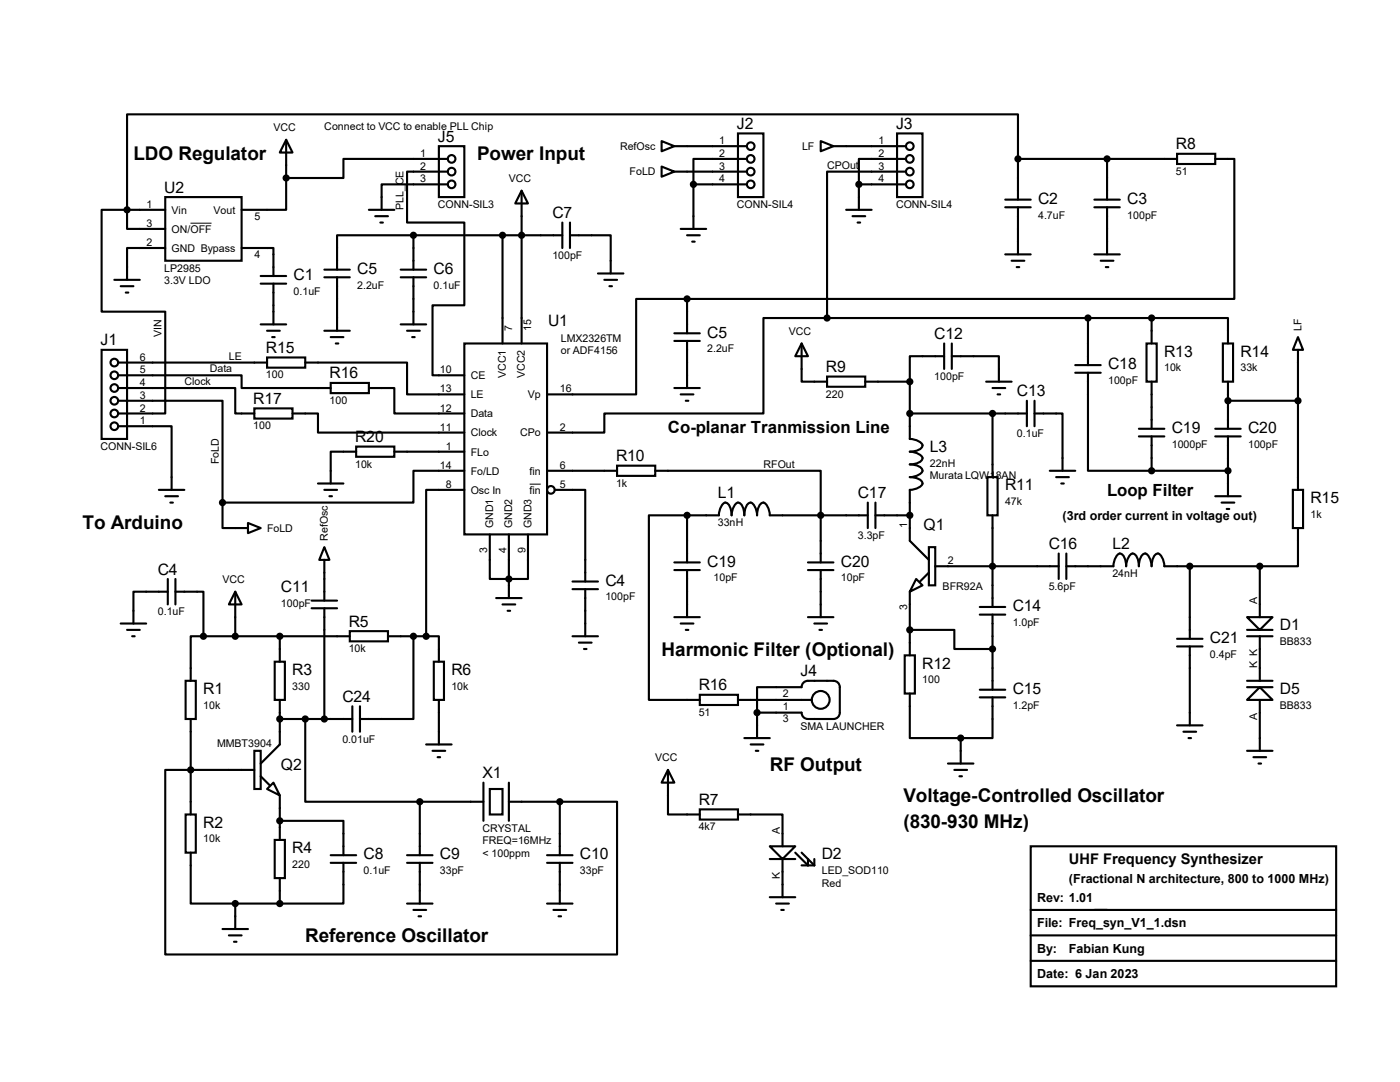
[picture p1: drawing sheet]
<svg xmlns="http://www.w3.org/2000/svg" width="279mm" height="216mm" viewBox="0 0 279 216" stroke-linecap="round" stroke-linejoin="round" font-family="sans-serif">
<g fill="none" stroke="#000" stroke-width=".42">
<path d="M33 39.3h15.2v12.7h-15.2zM57.1 27.9l1.3 2.5h-2.6zM57.1 35.5v6.4h-8.9M57.1 27.9v7.6M87.6 29.2h5.1v10.1h-5.1zM89.4 34.2h-8.2v10.2h11.5v16.5h-6.4v14h6.4M89.4 36.8h-13.2v5.1M89.4 31.7h-20.9v3.8h-11.4M104.1 38.1l1.3 2.5h-2.6zM104.1 38.1v30.4M132 28.2l2.6 1-2.6 1zM132 33.2l2.6 1-2.6 1.1z"/>
<path d="M134.6 29.2h14.5M134.6 34.2h14.5M138.4 36.8v8.9M138.4 36.8h10.7M147.3 26.6h5.1v12.7h-5.1zM149.1 31.7h-10.7v5.1M163.8 28.2l2.5 1-2.5 1zM166.3 29.2h14.5M171.4 36.8h9.4M171.4 36.8v5.1M179 26.6h5.1v12.7h-5.1zM180.8 34.2h-15.7v29.3"/>
<path d="M180.8 31.7h-9.4v5.1M200.6 39.8h5.1M203.2 31.7v-8.9h-177.8v19.1M203.2 31.7h31.7M203.2 31.7v8.1M218.4 39.8h5.1M220.9 31.7v8.1M234.9 30.7h7.6v2h-7.6zM242.5 31.7h3.8v27.9h-109.2M22.8 55.8h5.1M24.1 57.1h2.5M25.1 58.4h.5"/>
<path d="M25.4 41.9v3.8h7.6M25.4 41.9h-5.1v20.3h12.7v20.3h-9.4M25.4 41.9h7.6M33 49.5h-7.6v6.3M48.2 49.5h6.4v5.6M52 56.6h5.1M52 55.1h5.1M54.6 56.6v8.1M64.7 55.3h5.1M64.7 53.8h5.1M67.3 55.3v10.7M73.6 41.9h5.1"/>
<path d="M74.9 43.1h2.5M75.9 44.4h.5M80 55.3h5M80 53.8h5M82.5 46.9h-15.2v6.9M82.5 46.9v6.9M82.5 55.3v9.4M82.5 46.9h29.7M100.3 46.9v21.6M112.2 44.4v5.1M113.7 46.9h8.2v7.7M113.7 44.4v5.1"/>
<path d="M119.3 54.6h5.1M120.6 55.8h2.5M121.6 57.1h.5M135.8 45.7h5.1M137.1 59.6h-10.1v19.1h-17.8M137.1 46.9h2.6M137.1 59.6v6.9M138.1 48.2h.5M168.9 41.9h5M170.1 43.1h2.6M171.2 44.4h.5M200.6 41.4h5.1"/>
<path d="M200.6 50.8h5.1M201.9 52h2.5M202.9 53.3h.5M203.2 41.4v9.4M218.4 41.4h5.1M218.4 50.8h5.1M219.7 52h2.5M220.7 53.3h.5M220.9 41.4v9.4M20.3 69.8h5.1v17.8h-5.1zM23.6 74.9h24.6v2.5h17.8M23.6 77.4h23.3v5.1h3.9"/>
<path d="M23.6 80h20.8v20.3M23.6 72.3h29.7M52 64.7h5.1M53.3 71.3h7.6v2.1h-7.6zM53.3 66h2.5M54.3 67.3h.5M60.9 72.3h20.3v6.4h11.5M64.7 66h5.1M66 76.4h7.6v2h-7.6zM66 67.3h2.5M67 68.5h.5M73.6 77.4h5.1v5.1h14"/>
<path d="M80 64.7h5M81.2 66h2.6M82.3 67.3h.5M92.7 68.5h16.5v38.1h-16.5zM134.6 77.4h5.1M134.6 68h5.1M134.6 66.5h5.1M135.8 78.7h2.6M136.9 80h.5M137.1 68v9.4M160 68.5l1.2 2.6h-2.5zM160 68.5v7.7h5.1"/>
<path d="M165.1 75.1h7.6v2.1h-7.6zM165.1 63.5h-12.7v19h-31.8v3.8h-11.4M165.1 63.5h64.7M172.7 76.2h8.9M181.6 76.2v11.4a2.69 2.69 0 0 1 2.5 1.3 2.31 2.31 0 0 1-2.5 1.2 2.69 2.69 0 0 1 2.5 1.3 2.31 2.31 0 0 1-2.5 1.3 2.31 2.31 0 0 1 2.5 1.2 2.69 2.69 0 0 1-2.5 1.3 2.31 2.31 0 0 1 2.5 1.3 2.69 2.69 0 0 1-2.5 1.2v10.2l3.8 3.8M188.4 71.1h-6.8v5.1M188.4 68.5v5.1M189.9 71.1h9.4v5.1M189.9 68.5v5.1M196.8 76.2h5.1M198.1 77.4h2.5M199.1 78.7h.5"/>
<path d="M204.9 80v5M206.5 80v5M214.6 72.9h5.1M214.6 74.4h5.1M217.1 74.4v19.5h12.7M217.1 63.5v9.4M228.8 68.5h2v7.7h-2zM229.8 63.5h15.3v5M229.8 63.5v5M229.8 76.2v9.4M244.1 68.5h2v7.7h-2zM245.1 76.2v9.4"/>
<path d="M245.1 80h13.9M259 67.3l1.1 2.5h-2.1zM259 69.8v27.9M23.6 85h10.6v12.7M31.7 97.7h5.1M33 99h2.5M50.8 81.5h7.6v2h-7.6zM58.4 82.5h5.1v3.8h29.2M63.5 96.5h5M64.7 97.7h2.6M65.7 99h.6M71.1 89.1h7.6v2h-7.6z"/>
<path d="M71.1 90.1h-5.1v6.4M78.7 90.1h14M92.7 97.7h-7.7v29.3M92.7 93.9h-10.2v6.4h-38.1M109.2 93.9h13.9M110.7 97.7h6.1v18.3M123.1 92.9h7.7v2.1h-7.7zM130.8 93.9h33v18.3M181.6 82.5h23.3M197.1 95.2h2v7.6h-2zM198.1 82.5v12.7M206.5 82.5h5.5v11.4"/>
<path d="M209.5 93.9h5.1M210.8 95.2h2.5M211.8 96.5h.5M227.3 85.6h5.1M227.3 87.1h5.1M229.8 87.1v6.8M229.8 93.9h15.3M242.5 99h5.1M242.5 85.6h5.1M242.5 87.1h5.1M245.1 87.1v11.9M258 97.7h2.1v7.7h-2.1z"/>
<path d="M33.5 118.1h-6.9v6.3M33.5 115.5v5.1M34 100.3h.5M35 118.1h5.6v8.9M35 115.5v5.1M44.4 100.3v5.1h5.1M46.9 118.1l1.3 2.5h-2.5zM46.9 118.1v8.9M49.5 104.4l2.5 1-2.5 1zM62.2 119.8h5.1M64.7 109.2l1 2.5h-2zM64.7 111.7v8.1"/>
<path d="M97.7 106.6v8.9h7.7v-8.9M99 119.3h5.1M101.6 106.6v12.7M114.3 116h5M114.3 117.6h5M116.8 117.6v9.4M134.6 113.7h5.1M134.6 112.2h5.1M137.1 102.8h-7.6v36.9h10.2M137.1 102.8h6.4a2.69 2.69 0 0 1 1.2-2.5 2.31 2.31 0 0 1 1.3 2.5 2.69 2.69 0 0 1 1.3-2.5 2.31 2.31 0 0 1 1.2 2.5 2.31 2.31 0 0 1 1.3-2.5 2.69 2.69 0 0 1 1.3 2.5 2.31 2.31 0 0 1 1.3-2.5 2.69 2.69 0 0 1 1.2 2.5h19.6M137.1 102.8v9.4M137.1 113.7v9.4"/>
<path d="M161.2 113.7h5.1M161.2 112.2h5.1M163.8 113.7v9.4M173.2 100.3v5.1M174.7 102.8h6.9M174.7 100.3v5.1M181.6 118.1v12.7M182.8 115.5l1.3 1.3-2.5 1.3zM185.4 109.2h1.2v7.6h-1.2zM185.4 114.3l-1.8 1.7M186.6 113h24.7M198.1 102.8v18.3"/>
<path d="M211.3 110.4v5.1M212.8 113h9.4a2.69 2.69 0 0 1 1.3-2.6 2.31 2.31 0 0 1 1.2 2.6 2.69 2.69 0 0 1 1.3-2.6 2.31 2.31 0 0 1 1.3 2.6 2.31 2.31 0 0 1 1.3-2.6 2.69 2.69 0 0 1 1.2 2.6 2.31 2.31 0 0 1 1.3-2.6 2.69 2.69 0 0 1 1.3 2.6h19M212.8 110.4v5.1M237.4 113v14.5M243.8 100.3h2.5M244.8 101.6h.5M251.4 113v10.1M259 105.4v7.6h-7.6M24.1 124.4h5.1M25.4 125.7h2.5M26.4 127h.5M37 135.8h2.1v7.7h-2.1z"/>
<path d="M40.6 127h-2.5v8.8M40.6 127h29.2M54.8 132h2.1v7.7h-2.1zM55.8 127v5M55.8 139.7v8.8l-3.8 3.9M62.2 121.4h5.1M64.7 121.4v22.1M69.8 125.9h7.6v2.1h-7.6zM77.4 127h7.6M82.5 127v16.5h-10.7M85 127h2.6v5M86.6 132h2v7.7h-2z"/>
<path d="M87.6 139.7v8.8M100.3 120.6h2.5M101.3 121.9h.5M114.3 127h5M115.5 128.2h2.6M116.5 129.5h.6M134.6 123.1h5.1M135.8 124.4h2.6M136.9 125.7h.5M139.7 138.6h7.6v2.1h-7.6zM147.3 139.7h14.7M151.1 137.1h8.9a1.25 1.25 0 0 1 1.2-1.3h4.6a1.44 1.44 0 0 1 1.8 1.8v3.4a2.06 2.06 0 0 1-.5 2.2l-.8 .3h-2.3a8.5 8.5 0 0 1-3.5-.3l-.5-.6v-.4h-8.9z"/>
<path d="M161.2 123.1h5.1M162.5 124.4h2.6M163.5 125.7h.5M180.6 130.8h2v7.6h-2zM181.6 125.7h8.9v3.8h7.6M181.6 138.4v8.9h10.1M195.5 122.6h5.1M195.5 121.1h5.1M195.5 139.1h5.1M195.5 137.6h5.1M198.1 139.1v8.2h-6.4M198.1 122.6v15"/>
<path d="M234.9 129h5.1M234.9 127.5h5.1M237.4 129v15.7M248.9 123.1h5.1l-2.6 2.6zM248.9 127h5.1M248.9 125.7h5.1M248.9 137.1h5.1M248.9 135.8h5.1M251.4 137.1l2.6 2.6h-5.1zM251.4 127v8.8M251.4 139.7v10.1M38.1 143.5v19"/>
<path d="M50.8 149.8h1.2v7.6h-1.2zM50.8 153.6h-17.8v36.9h90.1v-30.5h-11.4M52 154.9l1.8 1.8M53.3 157.4l1.3-1.2 1.2 2.5zM55.8 158.7v8.9M55.8 143.5h14.5M60.9 143.5v16.5h22.9M70.3 140.9v5.1M71.8 140.9v5.1M83.8 160v10.6M83.8 160h12.7M85 148.5h5.1"/>
<path d="M86.3 149.8h2.6M87.3 151.1h.5M96.5 156.2v7.6M97.7 157.4h2.6v5.1h-2.6zM101.6 160h10.1M101.6 156.2v7.6M111.7 160v10.6M133.3 153.6l1.3 2.6h-2.6zM133.3 153.6v8.9h6.4M148.5 147.3h5.1M149.8 148.5h2.6M150.8 149.8h.5"/>
<path d="M151.1 142.2v5.1M189.2 152.4h5.1M190.5 153.6h2.5M191.5 154.9h.5M191.7 147.3v5.1M234.9 144.7h5.1M236.2 146h2.5M237.2 147.3h.5M248.9 149.8h5.1M250.1 151.1h2.6M251.2 152.4h.5M37 162.5h2.1v7.6h-2.1z"/>
<path d="M38.1 170.1v10.2h8.8M54.8 167.6h2.1v7.6h-2.1zM55.8 163.8h12.7v6.8M55.8 175.2v5.1M66 170.6h5.1M66 172.2h5.1M68.5 172.2v8.1h-12.7M81.2 170.6h5.1M81.2 172.2h5.1M83.8 172.2v8.1M109.2 170.6h5.1M109.2 172.2h5.1"/>
<path d="M111.7 172.2v8.1M139.7 161.5h7.6v2h-7.6zM147.3 162.5h8.9v6.4M153.6 168.9h5.1l-2.5 2.5zM153.6 171.4h5.1M153.6 179h5.1M156.2 171.4v7.6M158.7 170.1l2.5 2.6v-1.3M160 170.1l2.5 2.6M160 172.7h2.5M162.5 171.4v1.3M205.7 168.9h61v27.9h-61z"/>
<path d="M44.4 185.4h5.1M45.7 186.6h2.5M46.7 187.9h.5M46.9 180.3v5.1M46.9 180.3h8.9M81.2 180.3h5.1M82.5 181.6h2.5M83.5 182.8h.5M109.2 180.3h5.1M110.4 181.6h2.6M111.5 182.8h.5M154.9 180.3h2.5"/>
<path d="M155.9 181.6h.5M205.7 191.7h61M205.7 186.6h61M205.7 181.6h61"/>
<circle cx="90.1" cy="36.8" r=".76"/>
<circle cx="90.1" cy="34.2" r=".76"/>
<circle cx="90.1" cy="31.7" r=".76"/>
<circle cx="149.8" cy="31.7" r=".76"/>
<circle cx="149.8" cy="36.8" r=".76"/>
<circle cx="149.8" cy="34.2" r=".76"/>
<circle cx="149.8" cy="29.2" r=".76"/>
<circle cx="181.6" cy="34.2" r=".76"/>
<circle cx="181.6" cy="36.8" r=".76"/>
<circle cx="181.6" cy="31.7" r=".76"/>
<circle cx="181.6" cy="29.2" r=".76"/>
<circle cx="22.8" cy="80" r=".76"/>
<circle cx="22.8" cy="74.9" r=".76"/>
<circle cx="22.8" cy="72.3" r=".76"/>
<circle cx="22.8" cy="77.4" r=".76"/>
<circle cx="22.8" cy="85" r=".76"/>
<circle cx="22.8" cy="82.5" r=".76"/>
<circle cx="109.9" cy="97.7" r=".76"/>
<circle cx="163.8" cy="139.7" r="1.78"/>
</g>
<path d="M38 44.5h4.2M105.7 96.6h2.2" fill="none" stroke="#000" stroke-width=".2"/>
<g fill="#000" stroke="#000" stroke-width=".42">
<circle cx="57.1" cy="35.5" r=".51"/>
<circle cx="138.4" cy="36.8" r=".51"/>
<circle cx="171.4" cy="36.8" r=".51"/>
<circle cx="203.2" cy="31.7" r=".51"/>
<circle cx="220.9" cy="31.7" r=".51"/>
<circle cx="25.4" cy="41.9" r=".51"/>
<circle cx="82.5" cy="46.9" r=".51"/>
<circle cx="100.3" cy="46.9" r=".51"/>
<circle cx="104.1" cy="46.9" r=".51"/>
<circle cx="137.1" cy="59.6" r=".51"/>
<circle cx="165.1" cy="63.5" r=".51"/>
<circle cx="181.6" cy="76.2" r=".51"/>
<circle cx="217.1" cy="63.5" r=".51"/>
<circle cx="229.8" cy="63.5" r=".51"/>
<circle cx="245.1" cy="80" r=".51"/>
<circle cx="259" cy="80" r=".51"/>
<circle cx="181.6" cy="82.5" r=".51"/>
<circle cx="198.1" cy="82.5" r=".51"/>
<circle cx="229.8" cy="93.9" r=".51"/>
<circle cx="245.1" cy="93.9" r=".51"/>
<circle cx="44.4" cy="100.3" r=".51"/>
<circle cx="101.6" cy="115.5" r=".51"/>
<circle cx="137.1" cy="102.8" r=".51"/>
<circle cx="163.8" cy="102.8" r=".51"/>
<circle cx="181.6" cy="102.8" r=".51"/>
<circle cx="198.1" cy="113" r=".51"/>
<circle cx="237.4" cy="113" r=".51"/>
<circle cx="251.4" cy="113" r=".51"/>
<circle cx="40.6" cy="127" r=".51"/>
<circle cx="46.9" cy="127" r=".51"/>
<circle cx="55.8" cy="127" r=".51"/>
<circle cx="82.5" cy="127" r=".51"/>
<circle cx="85" cy="127" r=".51"/>
<circle cx="181.6" cy="125.7" r=".51"/>
<circle cx="198.1" cy="129.5" r=".51"/>
<circle cx="38.1" cy="153.6" r=".51"/>
<circle cx="55.8" cy="143.5" r=".51"/>
<circle cx="60.9" cy="143.5" r=".51"/>
<circle cx="64.7" cy="143.5" r=".51"/>
<circle cx="83.8" cy="160" r=".51"/>
<circle cx="111.7" cy="160" r=".51"/>
<circle cx="151.1" cy="142.2" r=".51"/>
<circle cx="191.7" cy="147.3" r=".51"/>
<circle cx="55.8" cy="163.8" r=".51"/>
<circle cx="46.9" cy="180.3" r=".51"/>
<circle cx="55.8" cy="180.3" r=".51"/>
</g>
<g font-size="3.8">
<text x="26.6" y="31.8">LDO Regulator</text>
<text x="95.2" y="31.8">Power Input</text>
<text x="16.5" y="105.5">To Arduino</text>
<text x="132" y="130.9">Harmonic Filter (Optional)</text>
<text x="153.6" y="153.8">RF Output</text>
<text x="180.3" y="160.1">Voltage-Controlled Oscillator</text>
<text x="180.3" y="165.2">(830-930 MHz)</text>
<text x="60.9" y="188">Reference Oscillator</text>
</g>
<g font-size="3.4">
<text x="133.3" y="86.3">Co-planar Tranmission Line</text>
<text x="220.9" y="99">Loop Filter</text>
</g>
<g font-size="3.1">
<text x="87.4" y="28.3">J5</text>
<text x="147.1" y="25.7">J2</text>
<text x="178.8" y="25.7">J3</text>
<text x="234.7" y="29.8">R8</text>
<text x="32.8" y="38.4">U2</text>
<text x="207.2" y="40.7">C2</text>
<text x="225" y="40.7">C3</text>
<text x="110.2" y="43.5">C7</text>
<text x="58.6" y="55.9">C1</text>
<text x="71.3" y="54.7">C5</text>
<text x="86.5" y="54.7">C6</text>
<text x="109.4" y="65.1">U1</text>
<text x="20.1" y="68.9">J1</text>
<text x="53.1" y="70.4">R15</text>
<text x="141.1" y="67.4">C5</text>
<text x="186.4" y="67.6">C12</text>
<text x="232.3" y="71.2">R13</text>
<text x="247.6" y="71.2">R14</text>
<text x="65.8" y="75.5">R16</text>
<text x="164.8" y="74.3">R9</text>
<text x="221.1" y="73.7">C18</text>
<text x="50.5" y="80.6">R17</text>
<text x="202.9" y="79.1">C13</text>
<text x="70.9" y="88.2">R20</text>
<text x="233.8" y="86.4">C19</text>
<text x="249.1" y="86.4">C20</text>
<text x="122.9" y="92">R10</text>
<text x="185.6" y="90.2">L3</text>
<text x="143.3" y="99.4">L1</text>
<text x="171.2" y="99.4">C17</text>
<text x="200.6" y="97.8">R11</text>
<text x="261.5" y="100.4">R15</text>
<text x="184.3" y="105.7">Q1</text>
<text x="141.1" y="113.1">C19</text>
<text x="167.8" y="113.1">C20</text>
<text x="209.3" y="109.6">C16</text>
<text x="222" y="109.6">L2</text>
<text x="31.5" y="114.6">C4</text>
<text x="56" y="118.2">C11</text>
<text x="120.8" y="116.9">C4</text>
<text x="69.6" y="125.1">R5</text>
<text x="202.1" y="122">C14</text>
<text x="255.4" y="125.8">D1</text>
<text x="241.5" y="128.3">C21</text>
<text x="58.3" y="134.7">R3</text>
<text x="90.1" y="134.7">R6</text>
<text x="139.4" y="137.8">R16</text>
<text x="159.8" y="135">J4</text>
<text x="184.1" y="133.4">R12</text>
<text x="40.6" y="138.5">R1</text>
<text x="68.3" y="140">C24</text>
<text x="202.1" y="138.5">C15</text>
<text x="255.4" y="138.5">D5</text>
<text x="56" y="153.7">Q2</text>
<text x="96.3" y="155.3">X1</text>
<text x="139.4" y="160.6">R7</text>
<text x="40.6" y="165.1">R2</text>
<text x="58.3" y="170.2">R4</text>
<text x="72.6" y="171.5">C8</text>
<text x="87.8" y="171.5">C9</text>
<text x="115.7" y="171.5">C10</text>
<text x="164" y="171.5">D2</text>
</g>
<text font-size="2.9" x="213.3" y="172.5">UHF Frequency Synthesizer</text>
<g font-size="2.5">
<text x="212" y="103.8">(3rd order current in voltage out)</text>
<text x="207" y="180">Rev: 1.01</text>
<text x="213.3" y="176.1">(Fractional N architecture, 800 to 1000 MHz)</text>
<text x="207" y="185">File: Freq_syn_V1_1.dsn</text>
<text x="207" y="190.1">By:</text>
<text x="213.3" y="190.1">Fabian Kung</text>
<text x="207" y="195.2">Date: 6 Jan 2023</text>
</g>
<g font-size="2.1">
<text x="54.6" y="26.1">VCC</text>
<text x="64.7" y="26">Connect to VCC to enable PLL Chip</text>
<text x="123.7" y="29.9">RefOsc</text>
<text x="143.6" y="28.8">1</text>
<text x="160.1" y="29.9">LF</text>
<text x="175.3" y="28.8">1</text>
<text x="83.9" y="31.3">1</text>
<text x="83.9" y="33.9">2</text>
<text x="125.6" y="35">FoLD</text>
<text x="143.6" y="31.3">2</text>
<text x="143.6" y="33.9">3</text>
<text x="165.1" y="33.7">CPOut</text>
<text x="175.3" y="31.3">2</text>
<text x="175.3" y="33.9">3</text>
<text x="234.7" y="34.9">51</text>
<text x="29.3" y="41.5">1</text>
<text x="80.5" y="41.9" transform="rotate(-90 80.5 41.9)">PLL_CE</text>
<text x="83.9" y="36.4">3</text>
<text x="87.4" y="41.5">CONN-SIL3</text>
<text x="101.6" y="36.3">VCC</text>
<text x="143.6" y="36.4">4</text>
<text x="147.1" y="41.5">CONN-SIL4</text>
<text x="175.3" y="36.4">4</text>
<text x="178.8" y="41.5">CONN-SIL4</text>
<text x="29.3" y="45.3">3</text>
<text x="34.2" y="42.6">Vin</text>
<text x="34.2" y="46.4">ON/OFF</text>
<text x="42.6" y="42.6">Vout</text>
<text x="50.8" y="43.8">5</text>
<text x="207.2" y="43.6">4.7uF</text>
<text x="225" y="43.6">100pF</text>
<text x="29.3" y="49.1">2</text>
<text x="34.2" y="50.2">GND Bypass</text>
<text x="50.8" y="51.4">4</text>
<text x="110.2" y="51.6">100pF</text>
<text x="32.8" y="54.2">LP2985</text>
<text x="32.8" y="56.7">3.3V LDO</text>
<text x="58.6" y="58.8">0.1uF</text>
<text x="71.3" y="57.6">2.2uF</text>
<text x="86.5" y="57.6">0.1uF</text>
<text x="102.2" y="66" transform="rotate(-90 102.2 66)">7</text>
<text x="106" y="66" transform="rotate(-90 106 66)">15</text>
<text x="259.7" y="66" transform="rotate(-90 259.7 66)">LF</text>
<text x="27.9" y="72">6</text>
<text x="32.3" y="67.3" transform="rotate(-90 32.3 67.3)">VIN</text>
<text x="45.7" y="71.8">LE</text>
<text x="111.9" y="68.2">LMX2326TM</text>
<text x="111.9" y="70.7">or ADF4156</text>
<text x="141.1" y="70.3">2.2uF</text>
<text x="157.4" y="66.8">VCC</text>
<text x="27.9" y="77">4</text>
<text x="27.9" y="74.5">5</text>
<text x="36.8" y="76.8">Clock</text>
<text x="41.9" y="74.3">Data</text>
<text x="53.1" y="75.5">100</text>
<text x="87.8" y="74.5">10</text>
<text x="93.9" y="75.6">CE</text>
<text x="101" y="75.4" transform="rotate(-90 101 75.4)">VCC1</text>
<text x="104.8" y="75.4" transform="rotate(-90 104.8 75.4)">VCC2</text>
<text x="186.4" y="75.8">100pF</text>
<text x="221.1" y="76.6">100pF</text>
<text x="232.3" y="74.1">10k</text>
<text x="247.6" y="74.1">33k</text>
<text x="27.9" y="82.1">2</text>
<text x="27.9" y="79.6">3</text>
<text x="65.8" y="80.6">100</text>
<text x="87.8" y="78.3">13</text>
<text x="87.8" y="82.1">12</text>
<text x="93.9" y="79.5">LE</text>
<text x="93.9" y="83.3">Data</text>
<text x="105.3" y="79.5">Vp</text>
<text x="111.7" y="78.3">16</text>
<text x="164.8" y="79.3">220</text>
<text x="20.1" y="89.7">CONN-SIL6</text>
<text x="27.9" y="84.7">1</text>
<text x="50.5" y="85.7">100</text>
<text x="87.8" y="85.9">11</text>
<text x="88.9" y="89.7">1</text>
<text x="93.9" y="87.1">Clock</text>
<text x="103.8" y="87.1">CPo</text>
<text x="111.7" y="85.9">2</text>
<text x="202.9" y="87.2">0.1uF</text>
<text x="233.8" y="89.3">1000pF</text>
<text x="249.1" y="89.3">100pF</text>
<text x="43.7" y="92.7" transform="rotate(-90 43.7 92.7)">FoLD</text>
<text x="70.9" y="93.3">10k</text>
<text x="87.8" y="93.6">14</text>
<text x="93.9" y="90.9">FLo</text>
<text x="93.9" y="94.7">Fo/LD</text>
<text x="105.7" y="94.7">fin</text>
<text x="111.7" y="93.6">6</text>
<text x="152.4" y="93.3">RFOut</text>
<text x="185.6" y="93.1">22nH</text>
<text x="185.6" y="95.7">Murata LQW18AN</text>
<text x="88.9" y="97.4">8</text>
<text x="93.9" y="98.5">Osc In</text>
<text x="105.7" y="98.5">fin</text>
<text x="111.7" y="97.4">5</text>
<text x="122.9" y="97.1">1k</text>
<text x="200.6" y="100.8">47k</text>
<text x="53.3" y="106.1">FoLD</text>
<text x="65.4" y="107.9" transform="rotate(-90 65.4 107.9)">RefOsc</text>
<text x="98.4" y="105.4" transform="rotate(-90 98.4 105.4)">GND1</text>
<text x="102.2" y="105.4" transform="rotate(-90 102.2 105.4)">GND2</text>
<text x="106" y="105.4" transform="rotate(-90 106 105.4)">GND3</text>
<text x="143.3" y="105">33nH</text>
<text x="171.2" y="107.5">3.3pF</text>
<text x="181.1" y="105.4" transform="rotate(-90 181.1 105.4)">1</text>
<text x="261.5" y="103.3">1k</text>
<text x="97.2" y="110.4" transform="rotate(-90 97.2 110.4)">3</text>
<text x="101" y="110.4" transform="rotate(-90 101 110.4)">4</text>
<text x="104.9" y="110.4" transform="rotate(-90 104.9 110.4)">9</text>
<text x="189.2" y="112.6">2</text>
<text x="44.4" y="116.3">VCC</text>
<text x="120.8" y="119.8">100pF</text>
<text x="142.4" y="116">10pF</text>
<text x="167.8" y="116">10pF</text>
<text x="188.1" y="117.7">BFR92A</text>
<text x="209.3" y="117.7">5.6pF</text>
<text x="222" y="115.1">24nH</text>
<text x="31.5" y="122.8">0.1uF</text>
<text x="56" y="121.1">100pF</text>
<text x="181.1" y="121.8" transform="rotate(-90 181.1 121.8)">3</text>
<text x="202.1" y="124.9">1.0pF</text>
<text x="250.9" y="120.6" transform="rotate(-90 250.9 120.6)">A</text>
<text x="69.6" y="130.1">10k</text>
<text x="241.5" y="131.2">0.4pF</text>
<text x="255.4" y="128.7">BB833</text>
<text x="58.3" y="137.6">330</text>
<text x="90.1" y="137.6">10k</text>
<text x="184.1" y="136.3">100</text>
<text x="250.9" y="133.3" transform="rotate(-90 250.9 133.3)">K K</text>
<text x="40.6" y="141.4">10k</text>
<text x="139.4" y="142.8">51</text>
<text x="156.3" y="141.6">1</text>
<text x="156.3" y="139.1">2</text>
<text x="202.1" y="141.4">1.2pF</text>
<text x="250.9" y="143.6" transform="rotate(-90 250.9 143.6)">A</text>
<text x="255.4" y="141.4">BB833</text>
<text x="43.3" y="149">MMBT3904</text>
<text x="68.3" y="148.2">0.01uF</text>
<text x="156.3" y="144.1">3</text>
<text x="159.8" y="145.6">SMA LAUNCHER</text>
<text x="130.8" y="151.8">VCC</text>
<text x="96.3" y="165.9">CRYSTAL</text>
<text x="139.4" y="165.7">4k7</text>
<text x="155.7" y="166.3" transform="rotate(-90 155.7 166.3)">A</text>
<text x="40.6" y="168.1">10k</text>
<text x="58.3" y="173.1">220</text>
<text x="96.3" y="168.5">FREQ=16MHz</text>
<text x="96.3" y="171">&lt; 100ppm</text>
<text x="72.6" y="174.4">0.1uF</text>
<text x="87.8" y="174.4">33pF</text>
<text x="115.7" y="174.4">33pF</text>
<text x="155.7" y="175.3" transform="rotate(-90 155.7 175.3)">K</text>
<text x="164" y="174.4">LED_SOD110</text>
<text x="164" y="177">Red</text>
</g>
</svg>
